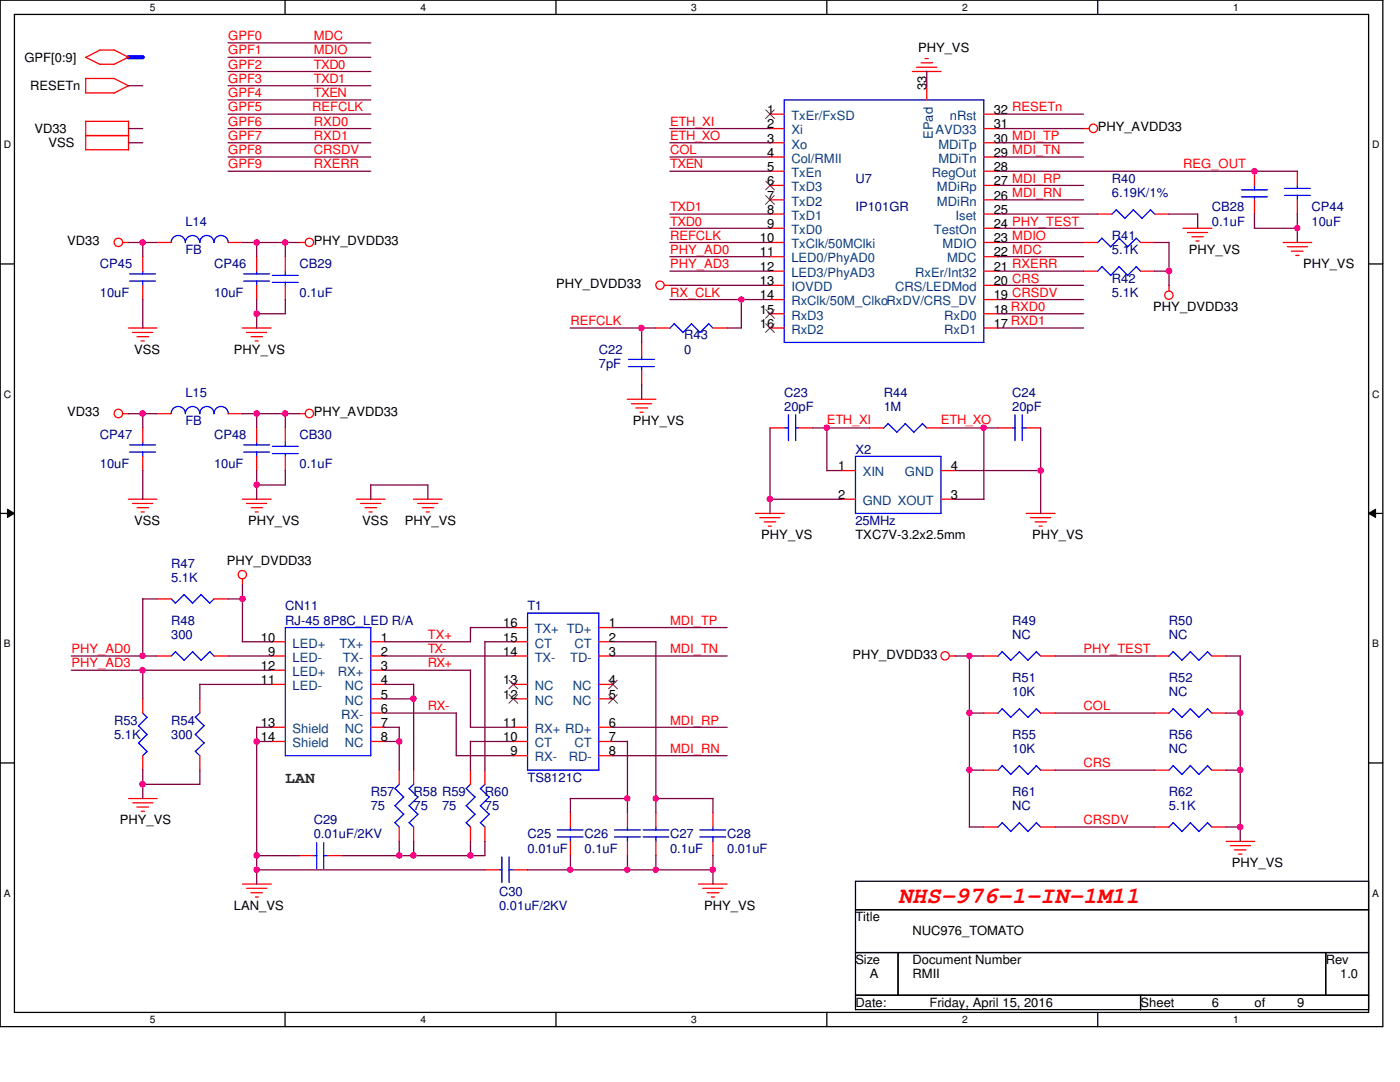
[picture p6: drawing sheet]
<svg xmlns="http://www.w3.org/2000/svg" width="279mm" height="216mm" viewBox="0 0 279 216" stroke-linecap="round" stroke-linejoin="round" font-family="sans-serif">
<path d="M0 0h276v204.9h-276zM2.9 2.9h270.2v199.1h-270.2z" fill="none" stroke="#000" stroke-width=".25"/>
<g fill="#fff">
<path d="M29.9 .3h1.1v2.3h-1.1z"/>
<path d="M29.9 202.3h1.1v2.3h-1.1z"/>
</g>
<path d="M56.9 0v2.9M56.9 202v2.9" fill="none" stroke="#000" stroke-width=".25"/>
<g fill="#fff">
<path d="M83.9 .3h1.1v2.3h-1.1z"/>
<path d="M83.9 202.3h1.1v2.3h-1.1z"/>
</g>
<path d="M111 0v2.9M111 202v2.9" fill="none" stroke="#000" stroke-width=".25"/>
<g fill="#fff">
<path d="M138 .3h1.1v2.3h-1.1z"/>
<path d="M138 202.3h1.1v2.3h-1.1z"/>
</g>
<path d="M165 0v2.9M165 202v2.9" fill="none" stroke="#000" stroke-width=".25"/>
<g fill="#fff">
<path d="M192 .3h1.1v2.3h-1.1z"/>
<path d="M192 202.3h1.1v2.3h-1.1z"/>
</g>
<path d="M219.1 0v2.9M219.1 202v2.9" fill="none" stroke="#000" stroke-width=".25"/>
<g fill="#fff">
<path d="M246.1 .3h1.1v2.3h-1.1z"/>
<path d="M246.1 202.3h1.1v2.3h-1.1z"/>
<path d="M.8 27.8h1.4v2.2h-1.4z"/>
<path d="M273.9 27.8h1.4v2.2h-1.4z"/>
<path d="M.8 77.6h1.4v2.2h-1.4z"/>
<path d="M273.9 77.6h1.4v2.2h-1.4z"/>
</g>
<path d="M0 52.7h2.9M273.1 52.7h2.9" fill="none" stroke="#000" stroke-width=".25"/>
<g fill="#fff">
<path d="M.8 127.3h1.3v2.3h-1.3z"/>
<path d="M273.9 127.3h1.3v2.3h-1.3z"/>
</g>
<path d="M0 102.4h2.9M273.1 102.4h2.9" fill="none" stroke="#000" stroke-width=".25"/>
<path d="M1.5 101.6l1.4 .8-1.4 .9zM273.1 102.4l1.4-.8v1.7z" fill="#000"/>
<path d="M1.5 101.6l1.4 .8-1.4 .9zM273.1 102.4l1.4-.8v1.7z" fill="none" stroke="#000" stroke-width=".2"/>
<g fill="#fff">
<path d="M.8 177.1h1.3v2.3h-1.3z"/>
<path d="M273.9 177.1h1.3v2.3h-1.3z"/>
</g>
<path d="M0 152.2h2.9M273.1 152.2h2.9M170.7 175.9h102.4v25.6h-102.4zM170.7 181.5h102.4M170.7 190.1h102.4M170.7 198.6h102.4M179.2 190.1v8.5M227.6 198.6v2.9M264.6 190.1v8.5" fill="none" stroke="#000" stroke-width=".25"/>
<g fill="none" stroke="#f00" stroke-width=".25">
<path d="M17.1 11.4l2.9 1.5M17.1 15.7h5.7M17.1 15.6v2.9M19.9 10h2.9M19.9 10l-2.8 1.5M19.9 12.8h2.9M22.7 9.9l3 1.5M22.8 15.7l2.9 1.4M25.7 17.1l-3 1.5-5.6-.1M25.7 11.4l-2.9 1.4M182.1 14.3h5.7M182.9 13.4h4"/>
<path d="M183.8 12.5h2.3M184.6 11.7h.7M185 17.1v2.8M17.1 27.1h8.6M17.1 29.9h8.6M17.1 24.2v5.7M17.1 24.2h8.6M25.7 24.2v5.7M153.7 25.7h2.8M153.7 22.8h2.8M153.7 28.5h2.8M153.7 31.3h2.8"/>
<path d="M153.7 34.2h2.8M153.7 37h2.8M153.7 39.9h2.8M196.3 25.7h2.9M196.3 22.8h2.9M196.3 28.5h2.9M196.3 31.3h2.9M196.3 34.2h2.9M196.3 37h2.9M196.3 39.9h2.9M216.2 25.7h1.2M250.4 34.2v2.8"/>
<path d="M250.4 39.9v2.8M258.9 34.2v2.8M258.9 39.9v2.8M24.5 48.4h1.2M28.5 51.2v2.9M28.5 56.9v2.9M31.3 48.4h2.9M45.6 48.4h2.8M51.2 51.2v2.9M51.2 56.9v2.9M56.9 51.2v2.9M56.9 56.9v2.9"/>
<path d="M59.7 48.4h1.2M132.6 56.9h1.2M153.7 48.4h2.8M153.7 45.6h2.8M153.7 56.9h2.8M153.7 54.1h2.8M153.7 42.7h2.8M153.7 51.2h2.8M153.7 59.8h2.8M196.3 48.4h2.9M196.3 45.6h2.9M196.3 56.9h2.9"/>
<path d="M196.3 54.1h2.9M196.3 42.7h2.9M196.3 51.2h2.9M196.3 59.8h2.9M216.2 48.4h2.9M216.2 54.1h2.9M219.1 42.7h2.8M227.6 48.4h2.9M227.6 54.1h2.9M230.5 42.7h2.8M233.3 56.9v1.2M236.1 45.6h5.8"/>
<path d="M237 46.4h4M237.9 47.2h2.3M238.7 48.1h.6M256.1 48.4h5.7M256.9 49.2h4M257.7 50.1h2.4M258.6 51h.6M25.6 65.4h5.7M26.5 66.3h4M27.3 67.2h2.4M28.2 68h.6M48.3 65.4h5.8"/>
<path d="M49.2 66.3h4M50.1 67.2h2.3M50.9 68h.6M125.2 79.7h5.7M128.1 68.3v2.9M128.1 74v2.8M130.9 65.4h2.8M142.3 65.4h2.8M153.7 65.4h2.8M153.7 62.6h2.8M196.3 65.4h2.9M196.3 62.6h2.9"/>
<path d="M24.5 82.5h1.2M25.6 99.6h5.7M28.5 85.4v2.8M28.5 91.1v2.8M31.3 82.5h2.9M45.6 82.5h2.8M48.3 99.6h5.8M51.2 85.4v2.8M51.2 91.1v2.8M56.9 85.4v2.8M56.9 91.1v2.8M59.7 82.5h1.2"/>
<path d="M71.1 99.6h5.7M82.5 99.6h5.7M126 80.6h4M126.9 81.4h2.3M127.7 82.3h.7M153.7 85.4h2.8M159.3 85.4h2.9M167.9 99.6h2.8M167.9 93.9h2.8M173.6 85.4h2.8M185 85.4h2.8M187.8 99.6h2.8"/>
<path d="M187.8 93.9h2.8M199.2 85.4h2.8M204.9 85.4h2.8M26.5 100.5h4M27.3 101.3h2.4M28.2 102.2h.6M31.3 119.5h2.9M42.7 119.5h2.9M48.4 115.5v1.2M49.2 100.5h4M50.1 101.3h2.3M50.9 102.2h.6"/>
<path d="M72 100.5h4M72.9 101.3h2.3M73.7 102.2h.6M83.4 100.5h4M84.2 101.3h2.4M85 102.2h.7M150.7 102.4h5.8M151.6 103.3h4.1M152.5 104.1h2.3M153.3 105h.6M204.8 102.4h5.8M205.7 103.3h4"/>
<path d="M206.6 104.1h2.3M207.4 105h.6M28.5 139.4v2.9M31.3 130.9h2.9M39.9 139.4v2.9M42.7 130.9h2.9M54.1 130.9h2.8M54.1 128.1h2.8M54.1 133.7h2.8M54.1 136.6h2.8M74 130.9h2.8M74 128.1h2.8"/>
<path d="M74 133.7h2.8M74 136.6h2.8M74 139.4h2.8M102.4 130.9h2.9M102.4 128.1h2.9M102.4 136.6h2.9M102.4 139.4h2.9M102.4 125.2h2.9M119.5 130.9h2.8M119.5 128.1h2.8M119.5 136.6h2.8M119.5 139.4h2.8"/>
<path d="M119.5 125.2h2.8M189.5 130.9h1.2M196.3 130.9h2.9M207.7 130.9h2.9M230.5 130.9h2.8M241.9 130.9h2.8M25.7 159.3h5.7M28.5 150.8v2.9M39.9 150.8v2.9M54.1 145.1h2.8M54.1 148h2.8M74 142.3h2.8"/>
<path d="M74 145.1h2.8M74 148h2.8M79.7 153.7v2.8M82.5 153.7v2.8M93.9 153.7v2.8M96.8 153.7v2.8M102.4 145.1h2.9M102.4 148h2.9M102.4 150.8h2.9M119.5 145.1h2.8M119.5 148h2.8M119.5 150.8h2.8"/>
<path d="M196.3 153.7h2.9M196.3 142.3h2.9M207.7 153.7h2.9M207.7 142.3h2.9M230.5 153.7h2.8M230.5 142.3h2.8M241.9 153.7h2.8M241.9 142.3h2.8M26.5 160.2h4M27.3 161h2.3M28.2 161.9h.6M48.4 176.4h5.7"/>
<path d="M49.2 177.2h4.1M50.1 178.1h2.3M51 179h.6M59.8 170.7h2.8M65.4 170.7h2.9M79.7 165v2.9M82.5 165v2.9M93.9 165v2.9M96.8 173.6h2.8M96.8 165v2.9M102.4 173.6h2.9M113.8 162.2v2.8"/>
<path d="M113.8 167.9v2.8M125.2 162.2v2.8M125.2 167.9v2.8M130.9 162.2v2.8M130.9 167.9v2.8M139.4 176.4h5.7M140.3 177.2h4M141.1 178.1h2.4M141.9 179h.7M142.3 162.2v2.8M142.3 167.9v2.8M196.3 165h2.9"/>
<path d="M207.7 165h2.9M230.5 165h2.8M241.9 165h2.8M244.7 167.9h5.7M245.5 168.7h4.1M246.3 169.6h2.4M247.2 170.4h.7"/>
<circle cx="218.2" cy="25.6" r=".84"/>
<circle cx="23.6" cy="48.4" r=".84"/>
<circle cx="61.7" cy="48.4" r=".83"/>
<circle cx="131.7" cy="56.9" r=".83"/>
<circle cx="233.3" cy="58.9" r=".83"/>
<circle cx="23.6" cy="82.5" r=".85"/>
<circle cx="61.7" cy="82.5" r=".84"/>
<circle cx="48.4" cy="114.7" r=".83"/>
<circle cx="188.6" cy="130.9" r=".83"/>
</g>
<g fill="none" stroke="#00f" stroke-width=".25">
<path d="M156.5 19.9h39.8v48.4h-39.8zM247.8 37.9h5.1M247.8 39.3h5.1M250.4 37v.9M250.4 39.2v.7M256.4 39h5.1M256.4 37.6h5.1M258.9 37v.6M258.9 38.9v1M25.9 56.1h5.1M25.9 54.7h5.1M28.5 54.1v.6"/>
<path d="M28.5 56v.9M34.2 48.4a1.42 1.42 0 0 1 1.4-1.4 1.42 1.42 0 0 1 1.4 1.4 1.44 1.44 0 0 1 1.4-1.4 1.44 1.44 0 0 1 1.5 1.4 1.36 1.36 0 0 1 1.4-1.4h-.1a1.44 1.44 0 0 1 1.5 1.4 1.36 1.36 0 0 1 1.4-1.4 1.44 1.44 0 0 1 1.5 1.4M48.6 56.1h5.2M48.6 54.7h5.2M51.2 54.1v.6M51.2 56v.9M54.4 54.9h5.1M54.4 56.3h5.1M56.9 54.1v.9M56.9 56.3v.6M219.9 47.5l1.8 1.7M219.9 53.2l1.8 1.7"/>
<path d="M219.9 47.5l-.9 .9M219.9 53.2l-.9 .9M222.8 41.8l1.7 1.8M222.8 41.9l-.9 .9M223.3 47.5l1.7 1.7M223.3 53.2l1.7 1.7M223.4 47.5l-1.8 1.8M223.4 53.2l-1.8 1.8M226.1 41.8l1.8 1.8M226.2 41.9l-1.7 1.7M226.7 47.5l.9 .9M226.7 53.2l.9 .9"/>
<path d="M226.8 47.5l-1.8 1.8M226.8 53.2l-1.8 1.8M229.6 41.8l.9 .9M229.6 41.9l-1.7 1.7M125.4 73.2h5.2M125.4 71.7h5.2M128.1 71.2v.6M128.1 73.1v.9M134.5 64.6l1.8 1.7M134.6 64.6l-.9 .9M138 64.6l1.7 1.7M138 64.6l-1.7 1.8"/>
<path d="M141.4 64.6l.9 .8M141.4 64.6l-1.7 1.8M25.9 90.2h5.1M25.9 88.8h5.1M28.5 88.2v.6M28.5 90.2v.9M34.2 82.5a1.42 1.42 0 0 1 1.4-1.4 1.42 1.42 0 0 1 1.4 1.4 1.44 1.44 0 0 1 1.4-1.4 1.44 1.44 0 0 1 1.5 1.4 1.39 1.39 0 0 1 1.4-1.4h-.1a1.42 1.42 0 0 1 1.5 1.4 1.39 1.39 0 0 1 1.4-1.4 1.42 1.42 0 0 1 1.5 1.4M48.6 90.2h5.2M48.6 88.8h5.2M51.2 88.2v.6M51.2 90.2v.9M54.4 89.1h5.1"/>
<path d="M54.4 90.5h5.1M56.9 88.2v.9M56.9 90.5v.6M156.5 85.4h.9M157.4 82.8v5.1M158.7 85.4h.6M158.8 82.8v5.1M170.7 91.1h17.1v11.3h-17.1zM177.2 84.5l1.8 1.7M177.2 84.5l-.8 .9M180.6 84.5l1.8 1.7M180.7 84.5l-1.8 1.8"/>
<path d="M184.1 84.5l.9 .9M184.1 84.5l-1.8 1.8M202 85.4h.6M202.6 82.8v5.1M204 85.4h.9M204 82.8v5.1M34.1 119.5l.9 .9M36.7 118.6l1.7 1.8M36.7 118.7l-1.7 1.7M40.1 118.6l1.8 1.8M40.1 118.7l-1.7 1.7M42.7 119.5l-.9 .9"/>
<path d="M35 130l1.8 1.8M35.1 130l-.9 .9M38.4 130l1.8 1.8M38.5 130l-1.8 1.7M41.9 130l.9 .9M41.9 130l-1.8 1.7M56.9 125.2h17.1v25.6h-17.1zM105.3 122.3h14.2v31.4h-14.2zM200 130l1.7 1.7M200 130l-.9 .9M203.4 130l1.7 1.7M203.5 130l-1.8 1.8"/>
<path d="M206.8 130l.9 .9M206.8 130l-1.7 1.8M234.1 130l1.8 1.7M234.1 130l-.8 .9M237.5 130l1.8 1.7M237.6 130l-1.8 1.8M241 130l.9 .9M241 130l-1.8 1.8M27.6 144.8l1.8 1.8M27.6 148.3l1.8 1.7M28.5 142.3l.9 .9M29.3 143.1l-1.7 1.8"/>
<path d="M29.3 146.6l-1.7 1.7M29.3 149.9l-.9 .9M38.9 149.9l1 .9M38.9 143.1l1.8 1.7M39.9 142.2l-.9 .9M40.8 148.2l-1.8 1.7M40.8 144.8l-1.9 1.7 1.8 1.8M78.8 157.3l1.8 1.7M79.7 156.5l-.9 .9M80.6 159l-1.8 1.8M81.6 157.3l1.8 1.7M82.6 156.5l-.9 .9"/>
<path d="M83.4 159l-1.7 1.8M93 157.3l1.8 1.7M93.9 156.5l-.9 .9M94.8 159l-1.8 1.8M95.8 157.3l1.8 1.7M96.8 156.5l-.9 .9M97.7 159l-1.8 1.8M200 152.7l1.7 1.8M200 141.4l1.7 1.7M200 152.8l-.9 .9M200 141.4l-.9 .9M203.4 152.7l1.7 1.8"/>
<path d="M203.4 141.4l1.7 1.7M203.5 152.8l-1.8 1.8M203.5 141.4l-1.8 1.8M206.8 152.7l.9 1M206.8 141.4l.9 .9M206.8 152.8l-1.7 1.8M206.8 141.4l-1.7 1.8M234.1 152.7l1.8 1.8M234.1 141.4l1.8 1.7M234.1 152.8l-.8 .9M234.1 141.4l-.8 .9M237.5 152.7l1.8 1.8"/>
<path d="M237.5 141.4l1.8 1.7M237.6 152.8l-1.8 1.8M237.6 141.4l-1.8 1.8M241 152.7l.9 1M241 141.4l.9 .9M241 152.8l-1.8 1.8M241 141.4l-1.8 1.8M62.6 170.7h.6M63.2 168.1v5.2M64.6 170.7h.8M64.6 168.1v5.2M78.8 164.1l.9 .9"/>
<path d="M78.8 160.7l1.8 1.8M80.6 162.4l-1.8 1.8M81.6 164.1l.9 .9M81.6 160.7l1.8 1.7-1.7 1.8M93 164.1l.9 .9M93 160.7l1.8 1.8M94.8 162.4l-1.8 1.8M95.8 164.1l1 .9M95.8 160.7l1.9 1.7-1.8 1.8M99.6 173.6h.6M100.2 171v5.1M101.6 173.6h.8"/>
<path d="M101.6 171v5.1M111.2 167h5.2M111.2 165.6h5.2M113.8 165v.7M113.8 167v.9M122.6 167h5.2M122.6 165.6h5.2M125.2 165v.7M125.2 167v.9M128.4 167h5.1M128.4 165.6h5.1M130.9 165v.7"/>
<path d="M130.9 167v.9M139.7 167h5.1M139.7 165.6h5.1M142.3 165v.7M142.3 167v.9M200 164.1l1.7 1.8M200 164.2l-.9 .9M203.4 164.1l1.7 1.8M203.5 164.2l-1.8 1.7M206.8 164.1l.9 .9M206.8 164.2l-1.7 1.7M234.1 164.1l1.8 1.8"/>
<path d="M234.1 164.2l-.8 .9M237.5 164.1l1.8 1.8M237.6 164.2l-1.8 1.7M241.9 165l-.9-.9-1.8 1.8"/>
</g>
<g fill="none" stroke="#7f3f00" stroke-width=".2">
<path d="M152.8 21.9l1.8 1.8M152.8 36.2l1.8 1.7M152.8 39l1.8 1.8M154.5 21.9l-1.7 1.8M154.5 36.2l-1.7 1.7M154.5 39l-1.7 1.8M152.8 61.8l1.8 1.7M152.8 64.6l1.8 1.7M154.5 61.8l-1.7 1.7M154.5 64.6l-1.7 1.7M101.6 135.7l1.7 1.8M101.6 138.6l1.7 1.7"/>
<path d="M103.3 135.7l-1.7 1.8M103.3 138.6l-1.7 1.7M121.5 138.6l1.7 1.7M121.5 135.7l1.7 1.8M123.2 138.6l-1.7 1.7M123.2 135.7l-1.7 1.8"/>
</g>
<path d="M25.6 11.4h2.9" fill="none" stroke="#00f" stroke-width=".85"/>
<g fill="none" stroke="#7f003f" stroke-width=".25">
<path d="M25.6 17.1h2.9M45.5 8.6h28.5M45.5 17.1h28.5M45.5 19.9h28.5M45.5 11.4h28.5M45.5 14.3h28.5M185 14.2v2.9M25.6 28.5h2.9M25.6 25.7h2.9M45.5 28.5h28.5M45.5 25.7h28.5M45.5 31.3h28.5"/>
<path d="M45.5 34.2h28.5M45.5 22.8h28.5M133.7 28.5h20M133.7 25.7h20M133.7 31.3h20M133.7 34.2h20M199.1 28.5h17.1M199.1 25.7h17.1M199.1 31.3h17.1M199.1 34.2h59.8M199.1 22.8h17.1M199.1 39.9h17.1"/>
<path d="M199.1 37h17.1M25.6 48.4h5.7M28.5 48.3v2.9M28.5 59.7v5.7M48.3 48.4h11.5M51.2 48.3v2.9M51.2 59.7v5.7M56.9 48.3v2.9M56.9 59.7v2.9h-5.7M133.7 56.9h20M133.7 59.8h20M133.7 51.2h20"/>
<path d="M133.7 45.6h20M133.7 42.7h20M133.7 54.1h20M133.7 48.4h20M148 59.7v5.7h-2.9M199.1 56.9h17.1M199.1 59.8h17.1M199.1 51.2h17.1M199.1 45.6h17.1M199.1 42.7h20M199.1 54.1h17.1M199.1 48.4h17.1"/>
<path d="M230.4 54.1h2.9M230.4 48.4h2.9M233.3 42.7h5.7M233.3 48.3v8.6M239 42.7v2.9M250.3 45.6h8.6M250.4 42.7v2.9M258.9 42.7v5.7M113.8 65.4h17.1M128.1 65.4v2.9M128.1 76.8v2.9M199.1 65.4h17.1"/>
<path d="M199.1 62.6h17.1M25.6 82.5h5.7M28.5 82.5v2.9M28.5 93.9v5.7M48.3 82.5h11.5M51.2 82.5v2.9M51.2 93.9v5.7M56.9 82.5v2.9M56.9 93.9v2.9h-5.7M74 96.8h11.4M74 96.7v2.9M85.4 96.7v2.9"/>
<path d="M153.7 85.4v17.1M153.7 99.6h14.2M162.2 85.4h11.4M165 93.9h2.9M165 85.4v8.5M187.8 85.4h11.4M190.6 93.9h17.1M190.6 99.6h5.8M196.3 85.4v14.3M207.7 85.4v17.1M28.4 119.5h2.9M28.5 119.5v11.4"/>
<path d="M45.5 119.5h2.9M48.4 116.6v11.5M14.2 130.9h17.1M14.2 133.7h39.9M28.5 133.7v5.7M39.8 136.6h14.3M39.9 136.5v2.9M45.5 130.9h8.6M48.3 128.1h5.8M76.8 133.7h17.1v11.4M76.8 130.9h25.6M76.8 136.6h5.7"/>
<path d="M76.8 139.4h5.7M82.5 136.5v17.2M93.9 125.2h8.5M93.9 125.2v2.9h-17.1M96.7 128.1h5.7M96.8 128v25.7M122.3 130.9h22.8M122.3 128.1h8.6M122.3 125.2h22.8M130.9 128v34.2M190.6 130.9h5.7M193.5 130.9v34.1"/>
<path d="M210.5 130.9h20M244.6 130.9h2.9M247.5 130.9v37M28.5 153.6v5.7M39.9 153.6v2.9h-11.5M51.2 145.1h2.9M51.2 148h2.9M51.2 145.1v31.3M76.8 145.1h2.9M76.8 142.3h14.3M76.8 148h2.9M79.7 145.1v8.6"/>
<path d="M91 150.8h11.4M91.1 142.2v8.6M93.9 145.1h8.5M93.9 148h8.5M93.9 147.9v5.8M113.8 159.3h11.4M113.8 159.3v2.9M122.3 145.1h22.8M122.3 150.8h22.8M122.3 148h2.9v14.2M130.9 159.3h11.4M142.3 159.3v2.9"/>
<path d="M193.4 142.3h2.9M193.4 153.7h2.9M210.5 142.3h20M210.5 153.7h20M244.6 142.3h2.9M244.6 153.7h2.9M51.2 170.7h8.6M51.2 173.6h45.6M79.7 167.9v2.8M82.5 167.9v2.8M93.9 167.9v2.8M96.8 167.9v2.8h-28.5"/>
<path d="M105.2 173.6h37.1M113.8 170.7v2.9M125.2 170.7v2.9M130.9 170.7v2.9M142.3 170.7v5.7M193.4 165h2.9M210.5 165h20M244.6 165h2.9"/>
</g>
<circle cx="128" cy="65.4" r=".56" fill="#f0f"/>
<circle cx="128" cy="65.4" r=".56" fill="none" stroke="#f0f" stroke-width=".25"/>
<circle cx="82.5" cy="139.4" r=".56" fill="#f0f"/>
<circle cx="82.5" cy="139.4" r=".56" fill="none" stroke="#f0f" stroke-width=".25"/>
<circle cx="193.5" cy="153.6" r=".56" fill="#f0f"/>
<circle cx="193.5" cy="153.6" r=".56" fill="none" stroke="#f0f" stroke-width=".25"/>
<circle cx="79.7" cy="148" r=".56" fill="#f0f"/>
<circle cx="79.7" cy="148" r=".56" fill="none" stroke="#f0f" stroke-width=".25"/>
<circle cx="56.9" cy="82.5" r=".56" fill="#f0f"/>
<circle cx="56.9" cy="82.5" r=".56" fill="none" stroke="#f0f" stroke-width=".25"/>
<circle cx="165" cy="85.3" r=".56" fill="#f0f"/>
<circle cx="165" cy="85.3" r=".56" fill="none" stroke="#f0f" stroke-width=".25"/>
<circle cx="207.7" cy="93.9" r=".56" fill="#f0f"/>
<circle cx="207.7" cy="93.9" r=".56" fill="none" stroke="#f0f" stroke-width=".25"/>
<circle cx="28.4" cy="48.4" r=".56" fill="#f0f"/>
<circle cx="28.4" cy="48.4" r=".56" fill="none" stroke="#f0f" stroke-width=".25"/>
<circle cx="51.2" cy="82.5" r=".56" fill="#f0f"/>
<circle cx="51.2" cy="82.5" r=".56" fill="none" stroke="#f0f" stroke-width=".25"/>
<circle cx="28.4" cy="82.5" r=".56" fill="#f0f"/>
<circle cx="28.4" cy="82.5" r=".56" fill="none" stroke="#f0f" stroke-width=".25"/>
<circle cx="193.5" cy="142.2" r=".56" fill="#f0f"/>
<circle cx="193.5" cy="142.2" r=".56" fill="none" stroke="#f0f" stroke-width=".25"/>
<circle cx="193.5" cy="130.9" r=".55" fill="#f0f"/>
<circle cx="193.5" cy="130.9" r=".55" fill="none" stroke="#f0f" stroke-width=".25"/>
<circle cx="148" cy="59.7" r=".55" fill="#f0f"/>
<circle cx="148" cy="59.7" r=".55" fill="none" stroke="#f0f" stroke-width=".25"/>
<circle cx="28.4" cy="133.7" r=".56" fill="#f0f"/>
<circle cx="28.4" cy="133.7" r=".56" fill="none" stroke="#f0f" stroke-width=".25"/>
<circle cx="82.5" cy="170.7" r=".56" fill="#f0f"/>
<circle cx="82.5" cy="170.7" r=".56" fill="none" stroke="#f0f" stroke-width=".25"/>
<circle cx="79.7" cy="170.7" r=".56" fill="#f0f"/>
<circle cx="79.7" cy="170.7" r=".56" fill="none" stroke="#f0f" stroke-width=".25"/>
<circle cx="93.9" cy="170.7" r=".56" fill="#f0f"/>
<circle cx="93.9" cy="170.7" r=".56" fill="none" stroke="#f0f" stroke-width=".25"/>
<circle cx="130.9" cy="159.3" r=".54" fill="#f0f"/>
<circle cx="130.9" cy="159.3" r=".54" fill="none" stroke="#f0f" stroke-width=".25"/>
<circle cx="125.2" cy="159.3" r=".55" fill="#f0f"/>
<circle cx="125.2" cy="159.3" r=".55" fill="none" stroke="#f0f" stroke-width=".25"/>
<circle cx="153.6" cy="99.6" r=".56" fill="#f0f"/>
<circle cx="153.6" cy="99.6" r=".56" fill="none" stroke="#f0f" stroke-width=".25"/>
<circle cx="51.2" cy="170.7" r=".56" fill="#f0f"/>
<circle cx="51.2" cy="170.7" r=".56" fill="none" stroke="#f0f" stroke-width=".25"/>
<circle cx="51.2" cy="148" r=".56" fill="#f0f"/>
<circle cx="51.2" cy="148" r=".56" fill="none" stroke="#f0f" stroke-width=".25"/>
<circle cx="247.5" cy="142.2" r=".56" fill="#f0f"/>
<circle cx="247.5" cy="142.2" r=".56" fill="none" stroke="#f0f" stroke-width=".25"/>
<circle cx="142.2" cy="173.5" r=".55" fill="#f0f"/>
<circle cx="142.2" cy="173.5" r=".55" fill="none" stroke="#f0f" stroke-width=".25"/>
<circle cx="130.9" cy="173.5" r=".54" fill="#f0f"/>
<circle cx="130.9" cy="173.5" r=".54" fill="none" stroke="#f0f" stroke-width=".25"/>
<circle cx="51.2" cy="173.5" r=".55" fill="#f0f"/>
<circle cx="51.2" cy="173.5" r=".55" fill="none" stroke="#f0f" stroke-width=".25"/>
<circle cx="125.2" cy="173.5" r=".55" fill="#f0f"/>
<circle cx="125.2" cy="173.5" r=".55" fill="none" stroke="#f0f" stroke-width=".25"/>
<circle cx="113.8" cy="173.5" r=".55" fill="#f0f"/>
<circle cx="113.8" cy="173.5" r=".55" fill="none" stroke="#f0f" stroke-width=".25"/>
<circle cx="250.4" cy="34.2" r=".56" fill="#f0f"/>
<circle cx="250.4" cy="34.2" r=".56" fill="none" stroke="#f0f" stroke-width=".25"/>
<circle cx="247.5" cy="165" r=".56" fill="#f0f"/>
<circle cx="247.5" cy="165" r=".56" fill="none" stroke="#f0f" stroke-width=".25"/>
<circle cx="247.5" cy="153.6" r=".56" fill="#f0f"/>
<circle cx="247.5" cy="153.6" r=".56" fill="none" stroke="#f0f" stroke-width=".25"/>
<circle cx="56.9" cy="48.4" r=".56" fill="#f0f"/>
<circle cx="56.9" cy="48.4" r=".56" fill="none" stroke="#f0f" stroke-width=".25"/>
<circle cx="51.2" cy="48.4" r=".56" fill="#f0f"/>
<circle cx="51.2" cy="48.4" r=".56" fill="none" stroke="#f0f" stroke-width=".25"/>
<circle cx="51.2" cy="96.7" r=".56" fill="#f0f"/>
<circle cx="51.2" cy="96.7" r=".56" fill="none" stroke="#f0f" stroke-width=".25"/>
<circle cx="258.9" cy="45.5" r=".54" fill="#f0f"/>
<circle cx="258.9" cy="45.5" r=".54" fill="none" stroke="#f0f" stroke-width=".25"/>
<circle cx="233.3" cy="54.1" r=".56" fill="#f0f"/>
<circle cx="233.3" cy="54.1" r=".56" fill="none" stroke="#f0f" stroke-width=".25"/>
<circle cx="48.4" cy="119.5" r=".56" fill="#f0f"/>
<circle cx="48.4" cy="119.5" r=".56" fill="none" stroke="#f0f" stroke-width=".25"/>
<circle cx="28.5" cy="130.9" r=".55" fill="#f0f"/>
<circle cx="28.5" cy="130.9" r=".55" fill="none" stroke="#f0f" stroke-width=".25"/>
<circle cx="28.4" cy="156.5" r=".56" fill="#f0f"/>
<circle cx="28.4" cy="156.5" r=".56" fill="none" stroke="#f0f" stroke-width=".25"/>
<circle cx="51.2" cy="62.6" r=".56" fill="#f0f"/>
<circle cx="51.2" cy="62.6" r=".56" fill="none" stroke="#f0f" stroke-width=".25"/>
<circle cx="196.3" cy="85.3" r=".56" fill="#f0f"/>
<circle cx="196.3" cy="85.3" r=".56" fill="none" stroke="#f0f" stroke-width=".25"/>
<text font-size="4.6" fill="#f00" x="179.2" y="180.3">NHS-976-1-IN-1M11</text>
<text font-size="3.1" fill="#007f00" x="56.9" y="156.3">LAN</text>
<g font-size="2.5" fill="#f00">
<text x="45.6" y="10.8">GPF1</text>
<text x="45.6" y="8">GPF0</text>
<text x="62.6" y="10.8">MDIO</text>
<text x="62.6" y="8">MDC</text>
<text x="45.6" y="16.6">GPF3</text>
<text x="45.6" y="13.7">GPF2</text>
<text x="62.6" y="16.6">TXD1</text>
<text x="62.6" y="13.7">TXD0</text>
<text x="45.6" y="19.4">GPF4</text>
<text x="45.6" y="22.2">GPF5</text>
<text x="62.3" y="22.2">REFCLK</text>
<text x="62.6" y="19.4">TXEN</text>
<text x="45.6" y="25.1">GPF6</text>
<text x="45.6" y="27.9">GPF7</text>
<text x="62.6" y="25.1">RXD0</text>
<text x="62.6" y="27.9">RXD1</text>
<text x="133.7" y="25.1">ETH_XI</text>
<text x="133.7" y="27.9">ETH_XO</text>
<text x="45.6" y="33.6">GPF9</text>
<text x="45.6" y="30.8">GPF8</text>
<text x="62.6" y="33.6">RXERR</text>
<text x="62.6" y="30.8">CRSDV</text>
<text x="133.7" y="33.6">TXEN</text>
<text x="133.7" y="30.8">COL</text>
<text x="236.1" y="33.6">REG_OUT</text>
<text x="133.7" y="47.8">REFCLK</text>
<text x="133.7" y="42.2">TXD1</text>
<text x="133.7" y="45">TXD0</text>
<text x="133.7" y="50.7">PHY_AD0</text>
<text x="133.7" y="53.5">PHY_AD3</text>
<text x="133.7" y="59.2">RX_CLK</text>
<text x="113.8" y="64.9">REFCLK</text>
<text x="165" y="84.5">ETH_XI</text>
<text x="187.8" y="84.5">ETH_XO</text>
<text x="133.7" y="124.6">MDI_TP</text>
<text x="14.3" y="130.3">PHY_AD0</text>
<text x="85.4" y="127.5">TX+</text>
<text x="85.4" y="130.3">TX-</text>
<text x="133.7" y="130.3">MDI_TN</text>
<text x="216.2" y="130.3">PHY_TEST</text>
<text x="14.3" y="133.2">PHY_AD3</text>
<text x="85.4" y="133.2">RX+</text>
<text x="85.4" y="141.7">RX-</text>
<text x="216.2" y="141.7">COL</text>
<text x="133.7" y="144.6">MDI_RP</text>
<text x="133.7" y="150.2">MDI_RN</text>
<text x="216.2" y="153.1">CRS</text>
<text x="216.2" y="164.5">CRSDV</text>
</g>
<g font-size="2.5">
<text x="183.2" y="10.3">PHY_VS</text>
<text x="4.9" y="12.3">GPF[0:9]</text>
<text x="6" y="17.9">RESETn</text>
<text x="184.9" y="17.9" transform="rotate(-90 184.9 17.9)">33</text>
<text x="153.1" y="22.7">1</text>
<text x="198.3" y="22.7">32 RESETn</text>
<text x="6.9" y="26.5">VD33</text>
<text x="9.7" y="29.3">VSS</text>
<text x="153.1" y="25.6">2</text>
<text x="153.1" y="28.4">3</text>
<text x="198.3" y="25.6">31</text>
<text x="198.3" y="28.4">30 MDI_TP</text>
<text x="219.1" y="26.2">PHY_AVDD33</text>
<text x="153.1" y="31.3">4</text>
<text x="153.1" y="34.1">5</text>
<text x="198.3" y="31.3">29 MDI_TN</text>
<text x="198.3" y="34.1">28</text>
<text x="153.1" y="37">6</text>
<text x="153.1" y="39.8">7</text>
<text x="198.3" y="37">27 MDI_RP</text>
<text x="198.3" y="39.8">26 MDI_RN</text>
<text x="153.1" y="42.7">8</text>
<text x="153.1" y="45.5">9</text>
<text x="198.3" y="45.5">24 PHY_TEST</text>
<text x="198.3" y="42.7">25</text>
<text x="13.4" y="49">VD33</text>
<text x="62.6" y="49">PHY_DVDD33</text>
<text x="151.6" y="48.3">10</text>
<text x="151.6" y="51.2">11</text>
<text x="198.3" y="48.3">23 MDIO</text>
<text x="198.3" y="51.2">22 MDC</text>
<text x="237.3" y="50.7">PHY_VS</text>
<text x="260.1" y="53.5">PHY_VS</text>
<text x="111" y="57.5">PHY_DVDD33</text>
<text x="151.6" y="54.1">12</text>
<text x="151.6" y="56.9">13</text>
<text x="151.6" y="59.7">14</text>
<text x="198.3" y="54.1">21 RXERR</text>
<text x="198.3" y="56.9">20 CRS</text>
<text x="198.3" y="59.7">19 CRSDV</text>
<text x="151.6" y="62.6">15</text>
<text x="151.6" y="65.4">16</text>
<text x="198.3" y="62.6">18 RXD0</text>
<text x="198.3" y="65.4">17 RXD1</text>
<text x="230.2" y="62.1">PHY_DVDD33</text>
<text x="26.8" y="70.6">VSS</text>
<text x="46.7" y="70.6">PHY_VS</text>
<text x="13.4" y="83.1">VD33</text>
<text x="62.6" y="83.1">PHY_AVDD33</text>
<text x="126.3" y="84.8">PHY_VS</text>
<text x="167.3" y="93.9">1</text>
<text x="189.8" y="93.9">4</text>
<text x="167.3" y="99.6">2</text>
<text x="189.8" y="99.6">3</text>
<text x="26.8" y="104.7">VSS</text>
<text x="49.5" y="104.7">PHY_VS</text>
<text x="72.3" y="104.7">VSS</text>
<text x="80.8" y="104.7">PHY_VS</text>
<text x="151.9" y="107.6">PHY_VS</text>
<text x="170.7" y="107.6">TXC7V-3.2x2.5mm</text>
<text x="206" y="107.6">PHY_VS</text>
<text x="45.3" y="112.7">PHY_DVDD33</text>
<text x="100.4" y="125.2">16</text>
<text x="121.5" y="125.2">1</text>
<text x="52.1" y="128">10</text>
<text x="53.5" y="130.9">9</text>
<text x="76" y="128">1</text>
<text x="76" y="130.9">2</text>
<text x="100.4" y="130.9">14</text>
<text x="100.4" y="128">15</text>
<text x="121.5" y="130.9">3</text>
<text x="121.5" y="128">2</text>
<text x="170.1" y="131.5">PHY_DVDD33</text>
<text x="52.1" y="136.5">11</text>
<text x="52.1" y="133.7">12</text>
<text x="76" y="133.7">3</text>
<text x="76" y="136.5">4</text>
<text x="100.4" y="136.5">13</text>
<text x="121.5" y="136.5">4</text>
<text x="76" y="139.4">5</text>
<text x="76" y="142.2">6</text>
<text x="100.4" y="139.4">12</text>
<text x="121.5" y="139.4">5</text>
<text x="52.1" y="145.1">13</text>
<text x="52.1" y="147.9">14</text>
<text x="76" y="145.1">7</text>
<text x="76" y="147.9">8</text>
<text x="100.4" y="145.1">11</text>
<text x="100.4" y="147.9">10</text>
<text x="121.5" y="145.1">6</text>
<text x="121.5" y="147.9">7</text>
<text x="101.9" y="150.7">9</text>
<text x="121.5" y="150.7">8</text>
<text x="23.9" y="164.5">PHY_VS</text>
<text x="245.8" y="173">PHY_VS</text>
<text x="46.7" y="181.5">LAN_VS</text>
<text x="140.5" y="181.5">PHY_VS</text>
<text x="170.7" y="183.8">Title</text>
<text x="182.1" y="186.6">NUC976_TOMATO</text>
<text x="170.7" y="192.4">Size</text>
<text x="173.6" y="195.2">A</text>
<text x="182.1" y="192.4">Document Number</text>
<text x="182.1" y="195.2">RMII</text>
<text x="264.6" y="192.4">Rev</text>
<text x="267.5" y="195.2">1.0</text>
<text x="170.7" y="200.9">Date:</text>
<text x="185.5" y="200.9">Friday, April 15, 2016</text>
<text x="227.6" y="200.9">Sheet</text>
<text x="241.9" y="200.9">6</text>
<text x="250.4" y="200.9">of</text>
<text x="258.9" y="200.9">9</text>
</g>
<g font-size="2.5" fill="#003f7f">
<text x="157.9" y="23.9">TxEr/FxSD</text>
<text x="189.6" y="23.9">nRst</text>
<text x="157.9" y="26.8">Xi</text>
<text x="157.9" y="29.6">Xo</text>
<text x="186.1" y="27.7" transform="rotate(-90 186.1 27.7)">EPad</text>
<text x="186.7" y="26.8">AVD33</text>
<text x="187.3" y="29.6">MDiTp</text>
<text x="157.9" y="32.5">Col/RMII</text>
<text x="157.9" y="35.3">TxEn</text>
<text x="186" y="35.3">RegOut</text>
<text x="187.3" y="32.5">MDiTn</text>
<text x="157.9" y="38.1">TxD3</text>
<text x="157.9" y="41">TxD2</text>
<text x="187" y="38.1">MDiRp</text>
<text x="187" y="41">MDiRn</text>
<text x="157.9" y="43.9">TxD1</text>
<text x="157.9" y="46.7">TxD0</text>
<text x="186.4" y="46.7">TestOn</text>
<text x="190.7" y="43.9">Iset</text>
<text x="157.9" y="49.5">TxClk/50MClki</text>
<text x="157.9" y="52.4">LED0/PhyAD0</text>
<text x="188.1" y="49.5">MDIO</text>
<text x="189" y="52.4">MDC</text>
<text x="157.9" y="58.1">IOVDD</text>
<text x="157.9" y="55.2">LED3/PhyAD3</text>
<text x="178.6" y="58.1">CRS/LEDMod</text>
<text x="182.7" y="55.2">RxEr/Int32</text>
<text x="157.9" y="63.8">RxD3</text>
<text x="157.9" y="60.9">RxClk/50M_ClkoRxDV/CRS_DV</text>
<text x="188.4" y="63.8">RxD0</text>
<text x="157.9" y="66.6">RxD2</text>
<text x="188.4" y="66.6">RxD1</text>
<text x="172.2" y="95">XIN</text>
<text x="180.6" y="95">GND</text>
<text x="172.2" y="100.8">GND XOUT</text>
<text x="58.4" y="129.2">LED+</text>
<text x="67.7" y="129.2">TX+</text>
<text x="106.7" y="129.2">CT</text>
<text x="106.7" y="126.4">TX+ TD+</text>
<text x="114.6" y="129.2">CT</text>
<text x="58.4" y="132">LED-</text>
<text x="58.4" y="137.7">LED-</text>
<text x="58.4" y="134.9">LED+</text>
<text x="67.4" y="134.9">RX+</text>
<text x="68.4" y="132">TX-</text>
<text x="68.8" y="137.7">NC</text>
<text x="106.7" y="137.7">NC</text>
<text x="106.7" y="132">TX-</text>
<text x="113.8" y="132">TD-</text>
<text x="114.3" y="137.7">NC</text>
<text x="68.1" y="143.4">RX-</text>
<text x="68.8" y="140.6">NC</text>
<text x="106.7" y="140.6">NC</text>
<text x="114.3" y="140.6">NC</text>
<text x="58.4" y="146.3">Shield</text>
<text x="58.4" y="149.1">Shield</text>
<text x="68.8" y="146.3">NC</text>
<text x="68.8" y="149.1">NC</text>
<text x="106.7" y="146.3">RX+ RD+</text>
<text x="106.7" y="149.1">CT</text>
<text x="114.6" y="149.1">CT</text>
<text x="106.7" y="151.9">RX-</text>
<text x="113.5" y="151.9">RD-</text>
</g>
<g font-size="2.5" fill="#00007f">
<text x="170.7" y="36.4">U7</text>
<text x="221.9" y="36.4">R40</text>
<text x="221.9" y="39.3">6.19K/1%</text>
<text x="37" y="45">L14</text>
<text x="170.7" y="42.2">IP101GR</text>
<text x="221.9" y="47.8">R41</text>
<text x="241.9" y="42.2">CB28</text>
<text x="241.9" y="45">0.1uF</text>
<text x="261.7" y="42.2">CP44</text>
<text x="261.7" y="45">10uF</text>
<text x="19.9" y="53.5">CP45</text>
<text x="37" y="50.7">FB</text>
<text x="42.7" y="53.5">CP46</text>
<text x="59.8" y="53.5">CB29</text>
<text x="221.9" y="50.7">5.1K</text>
<text x="19.9" y="59.2">10uF</text>
<text x="42.7" y="59.2">10uF</text>
<text x="59.8" y="59.2">0.1uF</text>
<text x="221.9" y="56.4">R42</text>
<text x="221.9" y="59.2">5.1K</text>
<text x="119.5" y="70.6">C22</text>
<text x="136.6" y="70.6">0</text>
<text x="136.6" y="67.7">R43</text>
<text x="119.5" y="73.4">7pF</text>
<text x="37" y="79.1">L15</text>
<text x="156.5" y="82">20pF</text>
<text x="156.5" y="79.1">C23</text>
<text x="176.4" y="82">1M</text>
<text x="176.4" y="79.1">R44</text>
<text x="202" y="79.1">C24</text>
<text x="202" y="82">20pF</text>
<text x="19.9" y="87.7">CP47</text>
<text x="37" y="84.8">FB</text>
<text x="42.7" y="87.7">CP48</text>
<text x="59.8" y="87.7">CB30</text>
<text x="19.9" y="93.3">10uF</text>
<text x="42.7" y="93.3">10uF</text>
<text x="59.8" y="93.3">0.1uF</text>
<text x="170.7" y="90.5">X2</text>
<text x="170.7" y="104.7">25MHz</text>
<text x="34.2" y="113.3">R47</text>
<text x="34.2" y="116.1">5.1K</text>
<text x="34.2" y="124.6">R48</text>
<text x="56.9" y="124.6">RJ-45</text>
<text x="56.9" y="121.8">CN11</text>
<text x="64.6" y="124.6">8P8C_LED R/A</text>
<text x="105.3" y="121.8">T1</text>
<text x="202" y="124.6">R49</text>
<text x="233.3" y="124.6">R50</text>
<text x="34.2" y="127.5">300</text>
<text x="202" y="127.5">NC</text>
<text x="233.3" y="127.5">NC</text>
<text x="202" y="136">R51</text>
<text x="233.3" y="136">R52</text>
<text x="202" y="138.9">10K</text>
<text x="233.3" y="138.9">NC</text>
<text x="22.8" y="147.4">5.1K</text>
<text x="22.8" y="144.6">R53</text>
<text x="34.2" y="147.4">300</text>
<text x="34.2" y="144.6">R54</text>
<text x="202" y="147.4">R55</text>
<text x="233.3" y="147.4">R56</text>
<text x="105.3" y="156">TS8121C</text>
<text x="202" y="150.2">10K</text>
<text x="233.3" y="150.2">NC</text>
<text x="74" y="161.6">75</text>
<text x="74" y="158.8">R57</text>
<text x="82.5" y="161.6">75</text>
<text x="82.5" y="158.8">R58 R59</text>
<text x="88.2" y="161.6">75</text>
<text x="96.8" y="161.6">75</text>
<text x="96.8" y="158.8">R60</text>
<text x="202" y="158.8">R61</text>
<text x="202" y="161.6">NC</text>
<text x="233.3" y="158.8">R62</text>
<text x="233.3" y="161.6">5.1K</text>
<text x="62.6" y="167.3">0.01uF/2KV</text>
<text x="62.6" y="164.5">C29</text>
<text x="105.3" y="167.3">C25</text>
<text x="116.7" y="167.3">C26</text>
<text x="133.7" y="167.3">C27</text>
<text x="145.1" y="167.3">C28</text>
<text x="105.3" y="170.2">0.01uF</text>
<text x="116.7" y="170.2">0.1uF</text>
<text x="133.7" y="170.2">0.1uF</text>
<text x="145.1" y="170.2">0.01uF</text>
<text x="99.6" y="178.7">C30</text>
<text x="99.6" y="181.5">0.01uF/2KV</text>
</g>
<g font-size="2">
<text x="29.9" y="2.2">5</text>
<text x="83.9" y="2.2">4</text>
<text x="138" y="2.2">3</text>
<text x="192" y="2.2">2</text>
<text x="246.1" y="2.2">1</text>
<text x=".8" y="29.6">D</text>
<text x="273.9" y="29.6">D</text>
<text x=".8" y="79.4">C</text>
<text x="273.9" y="79.4">C</text>
<text x=".8" y="129.2">B</text>
<text x="273.9" y="129.2">B</text>
<text x=".8" y="178.9">A</text>
<text x="273.9" y="178.9">A</text>
<text x="29.9" y="204.1">5</text>
<text x="83.9" y="204.1">4</text>
<text x="138" y="204.1">3</text>
<text x="192" y="204.1">2</text>
<text x="246.1" y="204.1">1</text>
</g>
</svg>
